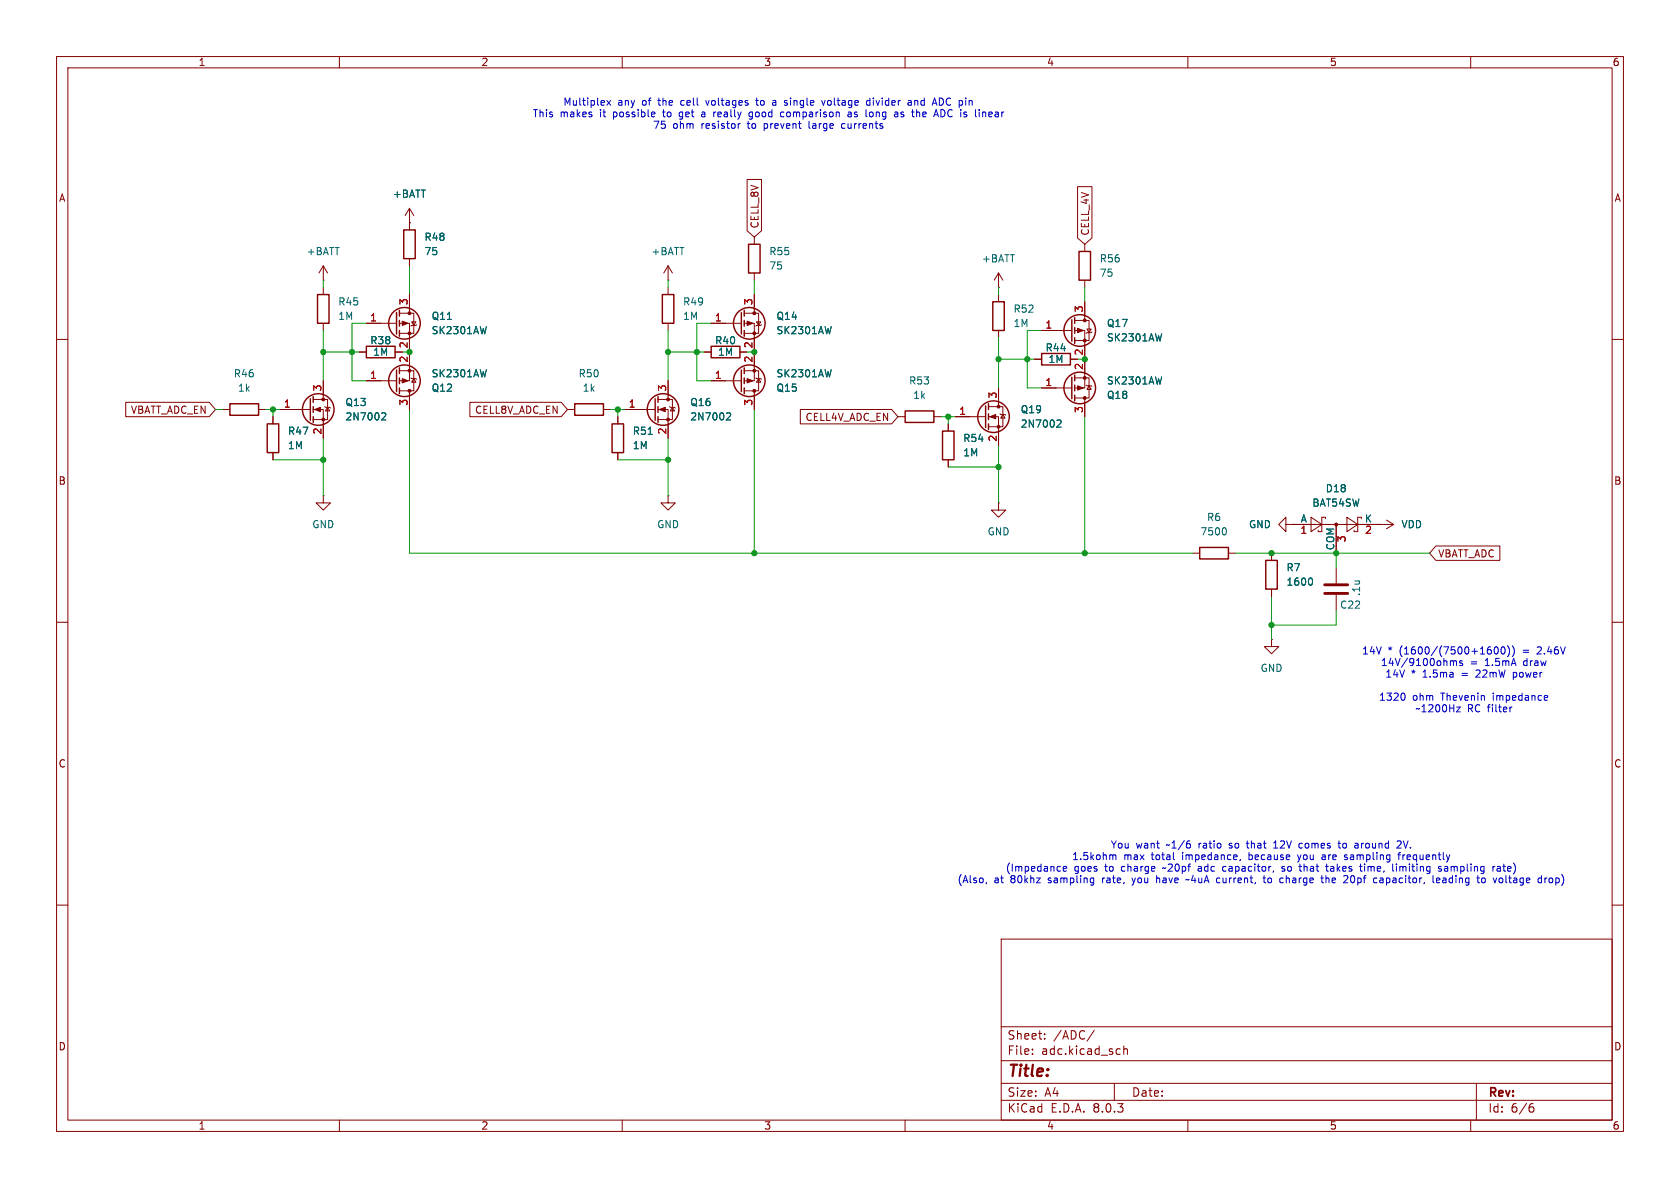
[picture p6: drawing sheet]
<svg xmlns="http://www.w3.org/2000/svg" width="297mm" height="210mm" viewBox="0 0 297 210" stroke-linecap="round" stroke-linejoin="round" font-family="sans-serif">
<g fill="none" stroke="#840000" stroke-width=".18">
<path d="M10 10h277v190h-277zM12 12h273v186h-273zM60 10v2M110 10v2M160 10v2M210 10v2M260 10v2M72.4 39.4h.1M72.4 36.8v3.8M72.4 36.8l-.8 1.3M72.4 36.8l.8 1.3M132.1 31.7h2.5v9.1l-1.3 1.1-1.2-1.1z"/>
<path d="M190.5 33h2.5v9.1l-1.2 1.1-1.3-1.1zM10 60h2M57.1 49.5h.1M57.1 47v2.5M57.1 50.8v1.3M57.1 57.2v1.2M57.1 47l-.7 1.3M57.1 47l.8 1.3M64.8 57.2h5.3M70.6 57.2h1.8v10.1h-1.8M70.6 55.4h2.6v3.5h-2.6M72.4 45.7v1.3"/>
<path d="M72.4 52.1v3.3M72.8 56.9h.7l-.3 .6zM73.7 57.4l-.2 .1h-.7l-.2 .2M118.1 49.5h.1M118.1 47v2.5M118.1 50.8v1.3M118.1 57.2v1.2M118.1 47l-.8 1.3M118.1 47l.8 1.3M125.7 57.2h5.4M131.6 57.2h1.7v10.1h-1.7M131.6 55.4h2.5v3.5h-2.5"/>
<path d="M133.3 41.9v1.3M133.3 48.3v1.2M133.3 52.1v3.3M133.7 56.9h.8l-.4 .6zM134.6 57.4l-.1 .1h-.8l-.1 .2M176.5 50.8h.1M176.5 48.3v2.5M176.5 52.1v1.2M176.5 58.4v1.3M176.5 48.3l-.7 1.2M176.5 48.3l.8 1.2M184.1 58.4h5.4"/>
<path d="M190 58.4h1.8v10.2h-1.8M190 56.6h2.5v3.6h-2.5M191.8 43.2v1.3M191.8 49.5v1.3M191.8 53.3v3.3M192.2 58.2h.7l-.4 .6zM193 58.7l-.1 .1h-.7l-.2 .1M285 60h2M22.2 71.1h14.8l1.1 1.3-1.1 1.3h-14.8zM39.4 72.4h1.2M45.7 72.4h1.3M48.3 73.7v1.2"/>
<path d="M49.5 72.4h5.4M55.4 72.4h1.7v5.1M55.4 70.6h2.5v3.6h-2.5M57.1 67.3v3.3M57.4 71.9l.1 .1h.8l.1 .1M57.9 72l.4 .6h-.8zM63.5 62.2h1.3M64.8 67.3h5.3M69.8 62.2h1.3M70.6 65.5h2.6v3.6h-2.6M72.4 69.1v3.3M72.6 66.8l.2 .1h.7l.2 .2"/>
<path d="M73.2 66.9l.3 .7h-.7zM83.1 71.1h16.1l1.1 1.3-1.1 1.3h-16.1zM100.3 72.4h1.3M106.7 72.4h1.2M109.2 73.7v1.2M110.5 72.4h5.3M116.3 72.4h1.8v5.1M116.3 70.6h2.6v3.6h-2.6M118.1 67.3v3.3M118.4 71.9l.1 .1h.8l.1 .1M118.9 72l.4 .6h-.8zM124.5 62.2h1.2"/>
<path d="M125.7 67.3h5.4M130.8 62.2h1.3M131.6 65.5h2.5v3.6h-2.5M133.3 69.1v3.3M133.6 66.8l.1 .1h.8l.1 .2M134.1 66.9l.4 .7h-.8zM141.5 72.4h16.1l1.1 1.3-1.1 1.2h-16.1zM158.7 73.7h1.3M165.1 73.7h1.3M167.6 74.9v1.3M168.9 73.7h5.3M174.8 73.7h1.7v5"/>
<path d="M174.8 71.9h2.5v3.5h-2.5M176.5 68.6v3.3M176.8 73.2l.1 .1h.8l.1 .1M177.3 73.3l.4 .6h-.8zM182.9 63.5h1.2M184.1 68.6h5.4M189.2 63.5h1.3M190 66.8h2.5v3.6h-2.5M191.8 70.4v3.3M192 68.1l.2 .1h.7l.1 .1M192.5 68.2l.4 .6h-.7zM48.3 80v1.3"/>
<path d="M57.1 87.6v1.3h1.3l-1.3 1.3-1.2-1.3h1.2M57.1 87.6h.1M109.2 80v1.3M118.1 87.6v1.3h1.3l-1.3 1.3-1.3-1.3h1.3M118.1 87.6h.1M167.6 81.3v1.3M176.5 88.9v1.3h1.3l-1.3 1.2-1.2-1.2h1.2M176.5 88.9h.1M210.8 97.8h1.3M217.2 97.8h1.2M224.8 97.8v1.3M227.3 92.7v-1.3l-1.2 1.3 1.2 1.3v-1.3h1.3"/>
<path d="M228.6 92.7h.1M228.6 92.7h17.8M231.8 91.4l1.9 1.3-1.9 1.3zM234.3 91.7v-.3h-.6v2.6h-.7v-.3M236.2 92.7v5.1M238.1 91.4l1.9 1.3-1.9 1.3zM240.7 91.7v-.3h-.7v2.6h-.6v-.3M243.8 92.7h.1M245.1 91.9l1.3 .8M246.4 92.7l-1.3 .8M253.8 96.5h11.4v2.6h-11.4l-1.1-1.3zM10 110h2"/>
<path d="M224.8 113v1.3h1.3l-1.3 1.3-1.3-1.3h1.3M224.8 113h.1M224.8 104.1v1.3M236.2 100.3v2.8M236.2 105.2v2.8M285 110h2M10 160h2M285 160h2M177 166h108v32h-108zM60 198v2M110 198v2M160 198v2"/>
<path d="M177 194.5h108M177 191.5h108M177 187.5h108M177 181.5h108M182.5 186.3v.1M182.5 185.5v.1M184.7 183.6v.1M184.7 182.8v.1M193.5 182.1l-1.3 2M197 191.5v3M197.9 185.4l.1 .1M198 186.3l-.1 .1"/>
<path d="M198.7 184.9v1.5M198.7 185.5l.2-.1 .3 .1 .1 .9M210 198v2M260 198v2M261 191.5v6.5M270.6 195.7h.3l.3 .3-.1 .5-.5 .1M271 195.1l-.4 .1"/>
</g>
<g fill="none" stroke="#840000" stroke-width=".25">
<path d="M56.1 52.1h2.1v5.1h-2.1zM70.1 55.2v3.9M70.6 54.9v1M70.6 56.6v1.1M70.6 58.4v1M71.4 40.6h2v5.1h-2zM117.1 52.1h2v5.1h-2zM131.1 55.2v3.9M131.6 54.9v1M131.6 56.6v1.1M131.6 58.4v1M132.3 43.2h2.1v5.1h-2.1z"/>
<path d="M175.5 53.3h2v5.1h-2zM189.5 56.5v3.8M190 56.1v1.1M190 57.9v1M190 59.7v1M190.8 44.5h2v5h-2zM40.6 71.4h5.1v2h-5.1zM47.2 74.9h2.1v5.1h-2.1zM54.9 70.5v3.8M55.4 70.1v1M55.4 71.9v1M55.4 73.7v1"/>
<path d="M64.8 61.2h5v2h-5zM70.1 65.4v3.8M70.6 65v1M70.6 66.8v1M70.6 68.6v1M101.6 71.4h5.1v2h-5.1zM108.2 74.9h2v5.1h-2zM115.8 70.5v3.8M116.3 70.1v1M116.3 71.9v1M116.3 73.7v1M125.7 61.2h5.1v2h-5.1z"/>
<path d="M131.1 65.4v3.8M131.6 65v1M131.6 66.8v1M131.6 68.6v1M160 72.6h5.1v2.1h-5.1zM166.6 76.2h2.1v5.1h-2.1zM174.2 71.8v3.8M174.8 71.4v1M174.8 73.2v1M174.8 74.9v1M184.1 62.5h5.1v2h-5.1zM189.5 66.7v3.8"/>
<path d="M190 66.3v1M190 68.1v1M190 69.9v1M212.1 96.8h5.1v2h-5.1zM223.8 99.1h2v5h-2z"/>
<circle cx="71.5" cy="57.1" r="2.79"/>
<circle cx="132.5" cy="57.1" r="2.79"/>
<circle cx="190.9" cy="58.4" r="2.79"/>
<circle cx="56.3" cy="72.4" r="2.79"/>
<circle cx="71.5" cy="67.3" r="2.79"/>
<circle cx="117.2" cy="72.4" r="2.79"/>
<circle cx="132.5" cy="67.3" r="2.79"/>
<circle cx="175.6" cy="73.7" r="2.79"/>
<circle cx="190.9" cy="68.6" r="2.79"/>
</g>
<g fill="#840000" stroke="#840000" stroke-width=".18">
<path d="M116.6 72.4l1-.4v.8z"/>
<path d="M55.6 72.4l1-.4v.8z"/>
<path d="M132.1 56.8l1 .4-1 .3z"/>
<path d="M132.1 66.9l1 .4-1 .4z"/>
<path d="M71.1 66.9l1 .4-1 .4z"/>
<path d="M190.5 58l1 .4-1 .4z"/>
<path d="M190.5 68.2l1 .4-1 .4z"/>
<path d="M71.1 56.8l1 .4-1 .3z"/>
<path d="M175 73.7l1-.4v.7z"/>
<circle cx="118.1" cy="74.2" r=".25"/>
<circle cx="118.1" cy="70.6" r=".25"/>
<circle cx="57.1" cy="74.2" r=".25"/>
<circle cx="57.1" cy="70.6" r=".25"/>
<circle cx="133.3" cy="58.9" r=".25"/>
<circle cx="133.3" cy="55.4" r=".25"/>
<circle cx="133.3" cy="65.5" r=".25"/>
<circle cx="133.3" cy="69.1" r=".25"/>
<circle cx="72.4" cy="65.5" r=".25"/>
<circle cx="72.4" cy="69.1" r=".25"/>
<circle cx="191.8" cy="60.2" r=".25"/>
<circle cx="191.8" cy="56.6" r=".25"/>
<circle cx="191.8" cy="66.8" r=".25"/>
<circle cx="191.8" cy="70.4" r=".25"/>
<circle cx="72.4" cy="58.9" r=".25"/>
<circle cx="72.4" cy="55.4" r=".25"/>
<circle cx="176.5" cy="75.4" r=".25"/>
<circle cx="176.5" cy="71.9" r=".25"/>
<circle cx="236.2" cy="92.7" r=".25"/>
</g>
<path d="M86 57.7l-.3 1.3M146.9 57.7l-.3 1.3M205.4 59l-.3 1.3M67.7 73h.4l.1 .3-.8 .9h.8M86 65.3l-.3 1.3M114.6 76.8h.7M128.6 73h.4l.2 .3-.8 .9h.8M146.9 65.3l-.3 1.3M187 74.2l.5 .1 .1 .3-.8 .9h.8M205.4 66.6l-.3 1.3M216.5 93.3a.79 .79 0 0 1 0 1.3M231.7 102.2a.79 .79 0 0 1 0 1.2" fill="none" stroke="#006464" stroke-width=".18"/>
<path d="M234.2 104.9h4.1M234.2 103.4h4.1" fill="none" stroke="#840000" stroke-width=".51"/>
<g fill="none" stroke="#0000c2" stroke-width=".18">
<path d="M107.3 17.8l.7 .8M108 17.8l-.7 .8M115.6 19.8l.2 .3-.6 .1M120.3 19.8l-.2 .2v.4l.2 .2M124.4 19.8l-.3 .1M124.8 17.8l.3 .8M133 19.9l-.3-.1-.3 .2 .1 .6h.5M133 19.8v1l-.2 .3-.3-.1M133.6 17.8h.5M133.8 17.3v1.1l.3 .2M136.6 17.8h.5M136.6 18.5h.6"/>
<path d="M137.2 18.1l-.6 .1M138.1 19.9h.5M139.2 18.2v.3M145.3 17.8l.3 .8 .3-.8M150.4 19.9l.1 .7M153.8 17.8h-.4l-.2 .2 .1 .5h.5M153.8 17.3v1.3M153.9 19.8l.3 .1 .2 .1-.1 .5-.4 .1M159.7 19.9l-.3-.1-.1 .2v.2l.4 .1M160.7 17.8h.3l.1 .8M161.1 18.5l-.4 .1M161.1 18.1h-.4"/>
<path d="M161.7 17.8v.8M161.9 17.8l-.2 .1M166.3 19.4h.3M166.6 17.4l-.5-.1v1.3l.5-.1M167 19.7l.1 .4-.2 .4-.6 .1M115.7 20.6h-.1M120.1 21l.2 .1M124.5 20.2h-.3l-.2 .1 .1 .3h.4M130.6 21.9l-.1 .2M138.1 20.6h.5M143 21.4v1.1l.2 .2M148.9 21.9l-.1 .6 .1 .1 .4 .1"/>
<path d="M149 21.8h.3M150.5 20.1l-.4 .1-.2 .1 .2 .3h.4M159.3 20.6h.4M256.9 116.9l.1 .1M257 117v.7M257 116.9v.1M257.4 116.9l.1 .8M258.1 116.9v.3l.4 .1 .1 .2-.2 .2-.4-.1M264.3 114.5l.1-.2a.68 .68 0 0 1 .5 .7 .68 .68 0 0 1-.5 .6l-.1-.1-.2-.4zM265.5 114.5l.2-.2a.68 .68 0 0 1 .4 .7 .68 .68 0 0 1-.4 .6l-.2-.1-.1-.4zM266.5 114.2a1.46 1.46 0 0 1 0 1.9M267.4 114.2a1.46 1.46 0 0 1 0 1.9"/>
<path d="M267.5 118.9v1.2M267.5 119.6l.2 .1M267.7 118.9h-.2M248.1 122.5a.79 .79 0 0 1 0 1.3M257.5 125h.7l-.7 .8h.7M273.2 122.9l.4 .1v.2l-.6 .2M273.6 123.7l-.4 .1M174.4 156l-.1 .2M188 153.6l.6-.1-.1-.3h-.4l-.1 .1v.6h.5M193.3 155.2v1l-.2 .3M193.3 156l-.3 .1M196.7 151.2v.1"/>
<path d="M196.7 151.3v.7M196.7 151.3l.2-.2 .3 .1 .1 .8M200.1 155.2l.3 .9M200.3 156.4l-.2 .1M204.5 154.8v1.3M204.8 155.2l-.3 .1M205.7 153.4l-.2 .1M207.5 151.9l.1 .1M210.2 155.4l-.6 .2M210.3 149.2l.2 .2-.2 .5M212 153.5l-.2 .2 .2 .3M215.5 155.2l.2 .1"/>
<path d="M215.7 156l-.2 .1M216.3 153.2l-.2 .6 .2 .1 .3 .1M219.3 151.9l-.1 .2M220.3 149.1h.5M220.5 148.6l.1 1.3M223.5 154.8v1.1l.3 .2M224.3 155.3l-.2 .5 .3 .3M225.2 149.9h.7M225.2 149l.3-.4v1.3M225.2 153.9l-.1 .2M227.1 153.2h-.3l-.2 .2 .6 .4M227.2 153.8l-.2 .2-.4-.1"/>
<path d="M229.4 151.1l.3 .9M229.6 152.3l-.2 .1M229.8 149.1h.4M229.8 149.9h.4M230 154h.1M233.5 155.2h.5M233.9 156.1h.1M234.1 151.1l-.4 .1M234.2 151.5h-.3l-.2 .2v.2l.5 .1M234.4 153.2h.4M234.4 155.3l.4-.1 .2 .2M234.4 154.8v1.3"/>
<path d="M234.5 153.8l.3 .2M235.4 153.2h-.1M235.4 153.5l-.2 .2 .2 .3M236.5 149.1h.5M236.7 148.6v1.1l.3 .2M238.2 151.2l-.3-.1-.2 .3 .5 .3M238.2 151.8l-.2 .2-.3-.1M238.9 154.9a.69 .69 0 0 0 .3 1.2M239.9 149.1l.2 .2v.6M240.1 149.9h-.4M240.1 149.4h-.4M240.7 154h.1"/>
<path d="M241.2 153.2v.8M244 155.3h.5v.8M244.5 155.5l-.4 .1-.2 .1 .2 .4 .4-.1M246.9 152.7v.2M246.9 153.2v.8M247 148.8l.5-.2 .2 .4-.8 .9h.8M247.1 151.1h.5M247.5 153.2v.8M247.6 150.7l-.3 .2v1.1M247.7 153.2l-.2 .1M248.1 148.6l.4 1.3M253.3 154.8v1.1l.2 .2"/>
<path d="M253.9 155.6l.6-.1v-.2l-.4-.1-.2 .2 .1 .6h.5M254.4 153.2v.3l.4 .1 .1 .2-.2 .2-.4-.1M255.5 155.2l-.4 .1M255.5 155.6h-.3l-.2 .1 .1 .3 .4 .1M255.9 153.5h-.4l-.2 .2 .2 .3 .4-.1M262 155.3h.1M262.5 155.3l.1 .1-.1 .5-.1 .2-.4-.2M264.3 153.2l-.3 .1M264.7 153.2h.5l.1 .8M265.3 153.5h-.5l-.1 .2 .1 .3 .5-.1M265.7 153.2h.5M266.2 154.8v1.1l.2 .2"/>
<path d="M273.5 155.2l-.3 .1M274.5 155.4l-.2-.2-.3 .1-.2 .1 .2 .6 .3 .1 .2-.3"/>
</g>
<g fill="none" stroke="#009600" stroke-width=".18">
<path d="M57.1 49.5v1.3M57.1 58.4v8.9M64.8 57.2h-2.6v10.1h2.6M72.4 47v5.1M118.1 49.5v1.3M118.1 58.4v8.9M125.7 57.2h-2.5v10.1h2.5M133.3 49.5v2.6M176.5 50.8v1.3M176.5 59.7v8.9M184.1 58.4h-2.5v10.2h2.5M191.8 50.8v2.5"/>
<path d="M38.1 72.4h1.3M47 72.4h2.5M48.3 72.4v1.3M57.1 62.2h6.4M57.1 77.5v10.1M72.4 72.4v25.4h138.4M107.9 72.4h2.6M109.2 72.4v1.3M118.1 77.5v10.1M118.1 62.2h6.4M133.3 72.4v25.4M166.4 73.7h2.5"/>
<path d="M167.6 73.7v1.2M176.5 78.7v10.2M176.5 63.5h6.4M191.8 73.7v24.1M48.3 81.3h8.8M109.2 81.3h8.9M167.6 82.6h8.9M218.4 97.8h34.3M236.2 97.8v2.5M224.8 105.4v7.6M236.2 108v2.5h-11.4"/>
</g>
<g fill="#009600" stroke="#009600" stroke-width=".18">
<circle cx="191.8" cy="63.5" r=".46"/>
<circle cx="181.6" cy="63.5" r=".46"/>
<circle cx="191.8" cy="97.8" r=".46"/>
<circle cx="224.8" cy="97.8" r=".46"/>
<circle cx="176.5" cy="82.6" r=".46"/>
<circle cx="176.5" cy="63.5" r=".46"/>
<circle cx="167.6" cy="73.7" r=".46"/>
<circle cx="224.8" cy="110.5" r=".46"/>
<circle cx="236.2" cy="97.8" r=".46"/>
<circle cx="109.2" cy="72.4" r=".46"/>
<circle cx="133.3" cy="62.2" r=".46"/>
<circle cx="118.1" cy="62.2" r=".46"/>
<circle cx="123.2" cy="62.2" r=".46"/>
<circle cx="118.1" cy="81.3" r=".46"/>
<circle cx="57.1" cy="81.3" r=".46"/>
<circle cx="57.1" cy="62.2" r=".46"/>
<circle cx="62.2" cy="62.2" r=".46"/>
<circle cx="48.3" cy="72.4" r=".46"/>
<circle cx="133.3" cy="97.8" r=".46"/>
<circle cx="72.4" cy="62.2" r=".46"/>
</g>
<text font-size="2.8" fill="#840000" x="178" y="190.9">Title:</text>
<g font-size="2.1" fill="#840000">
<text x="178" y="184">Sheet:</text>
<text x="186.2" y="184">/ADC/</text>
<text x="178" y="186.7">File:</text>
<text x="184.1" y="186.7">adc.kicad_sch</text>
<text x="178" y="196.9">KiCad</text>
<text x="178" y="194.1">Size:</text>
<text x="184.7" y="194.1">A4</text>
<text x="185.7" y="196.9">E.D.A.</text>
<text x="193.3" y="196.9">8.0.3</text>
<text x="200" y="194.1">Date:</text>
<text x="263" y="194.3">Rev:</text>
<text x="263" y="196.9">Id:</text>
<text x="267.1" y="196.9">6/6</text>
</g>
<g font-size="1.8" fill="#840000">
<text x="35" y="11.9">1</text>
<text x="85" y="11.9">2</text>
<text x="135" y="11.9">3</text>
<text x="185" y="11.9">4</text>
<text x="235" y="11.9">5</text>
<text x="285" y="11.9">6</text>
<text x="10.3" y="35.9">A</text>
<text x="285.3" y="35.9">A</text>
<text x="134.3" y="40.5" transform="rotate(-90 134.3 40.5)">CELL_8V</text>
<text x="192.7" y="41.8" transform="rotate(-90 192.7 41.8)">CELL_4V</text>
<text x="23" y="73.3">VBATT_ADC_EN</text>
<text x="83.9" y="73.3">CELL8V_ADC_EN</text>
<text x="142.3" y="74.6">CELL4V_ADC_EN</text>
<text x="10.3" y="85.9">B</text>
<text x="285.3" y="85.9">B</text>
<text x="254.2" y="98.7">VBATT_ADC</text>
<text x="10.3" y="135.9">C</text>
<text x="285.3" y="135.9">C</text>
<text x="10.3" y="185.9">D</text>
<text x="285.3" y="185.9">D</text>
<text x="35" y="199.9">1</text>
<text x="85" y="199.9">2</text>
<text x="135" y="199.9">3</text>
<text x="185" y="199.9">4</text>
<text x="235" y="199.9">5</text>
<text x="285" y="199.9">6</text>
</g>
<g font-size="1.8" fill="#0000c2">
<text x="94.1" y="20.9">This</text>
<text x="99" y="20.9">makes</text>
<text x="99.5" y="18.9">Multiplex</text>
<text x="106.2" y="20.9">it</text>
<text x="108.7" y="20.9">possible</text>
<text x="109.2" y="18.9">any</text>
<text x="113.6" y="18.9">of</text>
<text x="115.3" y="23">75</text>
<text x="116.7" y="18.9">the</text>
<text x="117.7" y="20.9">to</text>
<text x="118.9" y="23">ohm</text>
<text x="120.7" y="20.9">get</text>
<text x="120.8" y="18.9">cell</text>
<text x="124.1" y="23">resistor</text>
<text x="124.9" y="20.9">a</text>
<text x="125.5" y="18.9">voltages</text>
<text x="127.2" y="20.9">really</text>
<text x="132.5" y="23">to</text>
<text x="133.7" y="20.9">good</text>
<text x="134.6" y="18.9">to</text>
<text x="135.5" y="23">prevent</text>
<text x="137.6" y="18.9">a</text>
<text x="139.5" y="20.9">comparison</text>
<text x="140" y="18.9">single</text>
<text x="143.6" y="23">large</text>
<text x="146.8" y="18.9">voltage</text>
<text x="149.6" y="23">currents</text>
<text x="151.6" y="20.9">as</text>
<text x="154.9" y="18.9">divider</text>
<text x="154.9" y="20.9">long</text>
<text x="160.2" y="20.9">as</text>
<text x="162.4" y="18.9">and</text>
<text x="163.6" y="20.9">the</text>
<text x="167" y="18.9">ADC pin</text>
<text x="167.7" y="20.9">ADC is</text>
<text x="175.3" y="20.9">linear</text>
<text x="240.7" y="115.9">14V</text>
<text x="244" y="117.9">14V/9100ohms</text>
<text x="244.8" y="120">14V</text>
<text x="245.4" y="115.9">*</text>
<text x="247.5" y="115.9">(1600/(7500+1600))</text>
<text x="249.5" y="120">*</text>
<text x="251.6" y="120">1.5ma</text>
<text x="258.7" y="120">=</text>
<text x="259.9" y="117.9">=</text>
<text x="261.4" y="120">22mW</text>
<text x="262.6" y="117.9">1.5mA</text>
<text x="268.1" y="120">power</text>
<text x="269.5" y="115.9">=</text>
<text x="269.6" y="117.9">draw</text>
<text x="272.2" y="115.9">2.46V</text>
<text x="243.7" y="124.1">1320</text>
<text x="249.7" y="124.1">ohm</text>
<text x="254.9" y="124.1">Thevenin</text>
<text x="264.2" y="124.1">impedance</text>
<text x="250.1" y="126.1">~1200Hz</text>
<text x="259.4" y="126.1">RC filter</text>
<text x="177.7" y="154.3">(Impedance</text>
<text x="189.4" y="152.2">1.5kohm</text>
<text x="189.9" y="154.3">goes</text>
<text x="195.5" y="154.3">to</text>
<text x="196.3" y="150.2">You</text>
<text x="198.5" y="154.3">charge</text>
<text x="198.7" y="152.2">max</text>
<text x="200.8" y="150.2">want</text>
<text x="203.7" y="152.2">total</text>
<text x="206.1" y="154.3">~20pf</text>
<text x="206.4" y="150.2">~1/6</text>
<text x="209.3" y="152.2">impedance,</text>
<text x="212.2" y="150.2">ratio</text>
<text x="212.5" y="154.3">adc</text>
<text x="217" y="154.3">capacitor,</text>
<text x="217.8" y="150.2">so</text>
<text x="221.1" y="150.2">that</text>
<text x="221.2" y="152.2">because</text>
<text x="226" y="150.2">12V</text>
<text x="227.7" y="154.3">so</text>
<text x="230.1" y="152.2">you</text>
<text x="230.7" y="150.2">comes</text>
<text x="231" y="154.3">that</text>
<text x="234.6" y="152.2">are</text>
<text x="236" y="154.3">takes</text>
<text x="237.9" y="150.2">to</text>
<text x="238.8" y="152.2">sampling</text>
<text x="241" y="150.2">around</text>
<text x="242.1" y="154.3">time,</text>
<text x="248" y="154.3">limiting</text>
<text x="248.5" y="152.2">frequently</text>
<text x="248.7" y="150.2">2V.</text>
<text x="256.4" y="154.3">sampling</text>
<text x="266.2" y="154.3">rate)</text>
<text x="169.2" y="156.3">(Also,</text>
<text x="175.7" y="156.3">at</text>
<text x="178.8" y="156.3">80khz</text>
<text x="185.6" y="156.3">sampling</text>
<text x="195.3" y="156.3">rate,</text>
<text x="200.9" y="156.3">you</text>
<text x="205.3" y="156.3">have</text>
<text x="210.8" y="156.3">~4uA</text>
<text x="216.3" y="156.3">current,</text>
<text x="224.9" y="156.3">to</text>
<text x="227.9" y="156.3">charge</text>
<text x="235.5" y="156.3">the</text>
<text x="239.7" y="156.3">20pf</text>
<text x="245.1" y="156.3">capacitor,</text>
<text x="255.8" y="156.3">leading</text>
<text x="263.9" y="156.3">to</text>
<text x="267" y="156.3">voltage</text>
<text x="275" y="156.3">drop)</text>
</g>
<g font-size="1.8" fill="#006464">
<text x="69.4" y="35.2">+BATT</text>
<text x="54.1" y="45.3">+BATT</text>
<text x="74.9" y="42.8">R48</text>
<text x="74.9" y="45.3">75</text>
<text x="115.1" y="45.3">+BATT</text>
<text x="135.9" y="45.3">R55</text>
<text x="135.9" y="47.9">75</text>
<text x="173.5" y="46.6">+BATT</text>
<text x="194.3" y="46.6">R56</text>
<text x="194.3" y="49.1">75</text>
<text x="59.7" y="56.7">1M</text>
<text x="59.7" y="54.2">R45</text>
<text x="76.2" y="56.7">Q11</text>
<text x="76.2" y="59.3">SK2301AW</text>
<text x="120.7" y="56.7">1M</text>
<text x="120.7" y="54.2">R49</text>
<text x="137.2" y="56.7">Q14</text>
<text x="137.2" y="59.3">SK2301AW</text>
<text x="179.1" y="58">1M</text>
<text x="179.1" y="55.5">R52</text>
<text x="195.6" y="58">Q17</text>
<text x="65.4" y="61.1">R38</text>
<text x="65.9" y="63.1">1M</text>
<text x="126.3" y="61.1">R40</text>
<text x="126.8" y="63.1">1M</text>
<text x="184.7" y="62.3">R44</text>
<text x="185.3" y="64.4">1M</text>
<text x="195.6" y="60.6">SK2301AW</text>
<text x="41.2" y="66.9">R46</text>
<text x="42" y="69.4">1k</text>
<text x="61" y="72">Q13</text>
<text x="76.2" y="69.4">Q12</text>
<text x="76.2" y="66.9">SK2301AW</text>
<text x="102.2" y="66.9">R50</text>
<text x="102.9" y="69.4">1k</text>
<text x="121.9" y="72">Q16</text>
<text x="137.2" y="69.4">Q15</text>
<text x="137.2" y="66.9">SK2301AW</text>
<text x="160.6" y="68.2">R53</text>
<text x="161.3" y="70.7">1k</text>
<text x="195.6" y="70.7">Q18</text>
<text x="195.6" y="68.2">SK2301AW</text>
<text x="50.8" y="77.1">R47</text>
<text x="61" y="74.5">2N7002</text>
<text x="111.8" y="77.1">R51</text>
<text x="121.9" y="74.5">2N7002</text>
<text x="180.3" y="73.3">Q19</text>
<text x="180.3" y="75.8">2N7002</text>
<text x="50.8" y="79.6">1M</text>
<text x="111.8" y="79.6">1M</text>
<text x="170.2" y="80.9">1M</text>
<text x="170.2" y="78.3">R54</text>
<text x="231.9" y="89.8">BAT54SW</text>
<text x="234.3" y="87.2">D18</text>
<text x="55.1" y="93.6">GND</text>
<text x="116.1" y="93.6">GND</text>
<text x="174.5" y="94.8">GND</text>
<text x="212.1" y="94.8">7500</text>
<text x="213.3" y="92.3">R6</text>
<text x="220.7" y="93.6">GND</text>
<text x="229.9" y="92.5">A</text>
<text x="241.2" y="92.5">K</text>
<text x="247.7" y="93.6">VDD</text>
<text x="227.3" y="101.2">R7</text>
<text x="236" y="97.4" transform="rotate(-90 236 97.4)">COM</text>
<text x="227.3" y="103.7">1600</text>
<text x="236.8" y="107.8">C22</text>
<text x="240.6" y="105.5" transform="rotate(-90 240.6 105.5)">.1u</text>
<text x="222.8" y="119">GND</text>
</g>
<g font-size="1.8" fill="#a90000">
<text x="65.3" y="56.9">1</text>
<text x="72.1" y="54" transform="rotate(-90 72.1 54)">3</text>
<text x="126.3" y="56.9">1</text>
<text x="133.1" y="54" transform="rotate(-90 133.1 54)">3</text>
<text x="184.7" y="58.2">1</text>
<text x="191.5" y="55.3" transform="rotate(-90 191.5 55.3)">3</text>
<text x="72.1" y="64.2" transform="rotate(-90 72.1 64.2)">2</text>
<text x="72.1" y="61.7" transform="rotate(-90 72.1 61.7)">2</text>
<text x="133.1" y="64.2" transform="rotate(-90 133.1 64.2)">2</text>
<text x="133.1" y="61.7" transform="rotate(-90 133.1 61.7)">2</text>
<text x="191.5" y="65.5" transform="rotate(-90 191.5 65.5)">2</text>
<text x="191.5" y="62.9" transform="rotate(-90 191.5 62.9)">2</text>
<text x="56.9" y="69.3" transform="rotate(-90 56.9 69.3)">3</text>
<text x="65.3" y="67.1">1</text>
<text x="72.1" y="71.8" transform="rotate(-90 72.1 71.8)">3</text>
<text x="117.9" y="69.3" transform="rotate(-90 117.9 69.3)">3</text>
<text x="126.3" y="67.1">1</text>
<text x="133.1" y="71.8" transform="rotate(-90 133.1 71.8)">3</text>
<text x="176.3" y="70.6" transform="rotate(-90 176.3 70.6)">3</text>
<text x="184.7" y="68.3">1</text>
<text x="50.1" y="72.1">1</text>
<text x="56.9" y="76.9" transform="rotate(-90 56.9 76.9)">2</text>
<text x="111.1" y="72.1">1</text>
<text x="117.9" y="76.9" transform="rotate(-90 117.9 76.9)">2</text>
<text x="169.5" y="73.4">1</text>
<text x="191.5" y="73.1" transform="rotate(-90 191.5 73.1)">3</text>
<text x="176.3" y="78.2" transform="rotate(-90 176.3 78.2)">2</text>
<text x="229.8" y="94.7">1</text>
<text x="238.2" y="96" transform="rotate(-90 238.2 96)">3</text>
<text x="241.2" y="94.7">2</text>
</g>
</svg>
